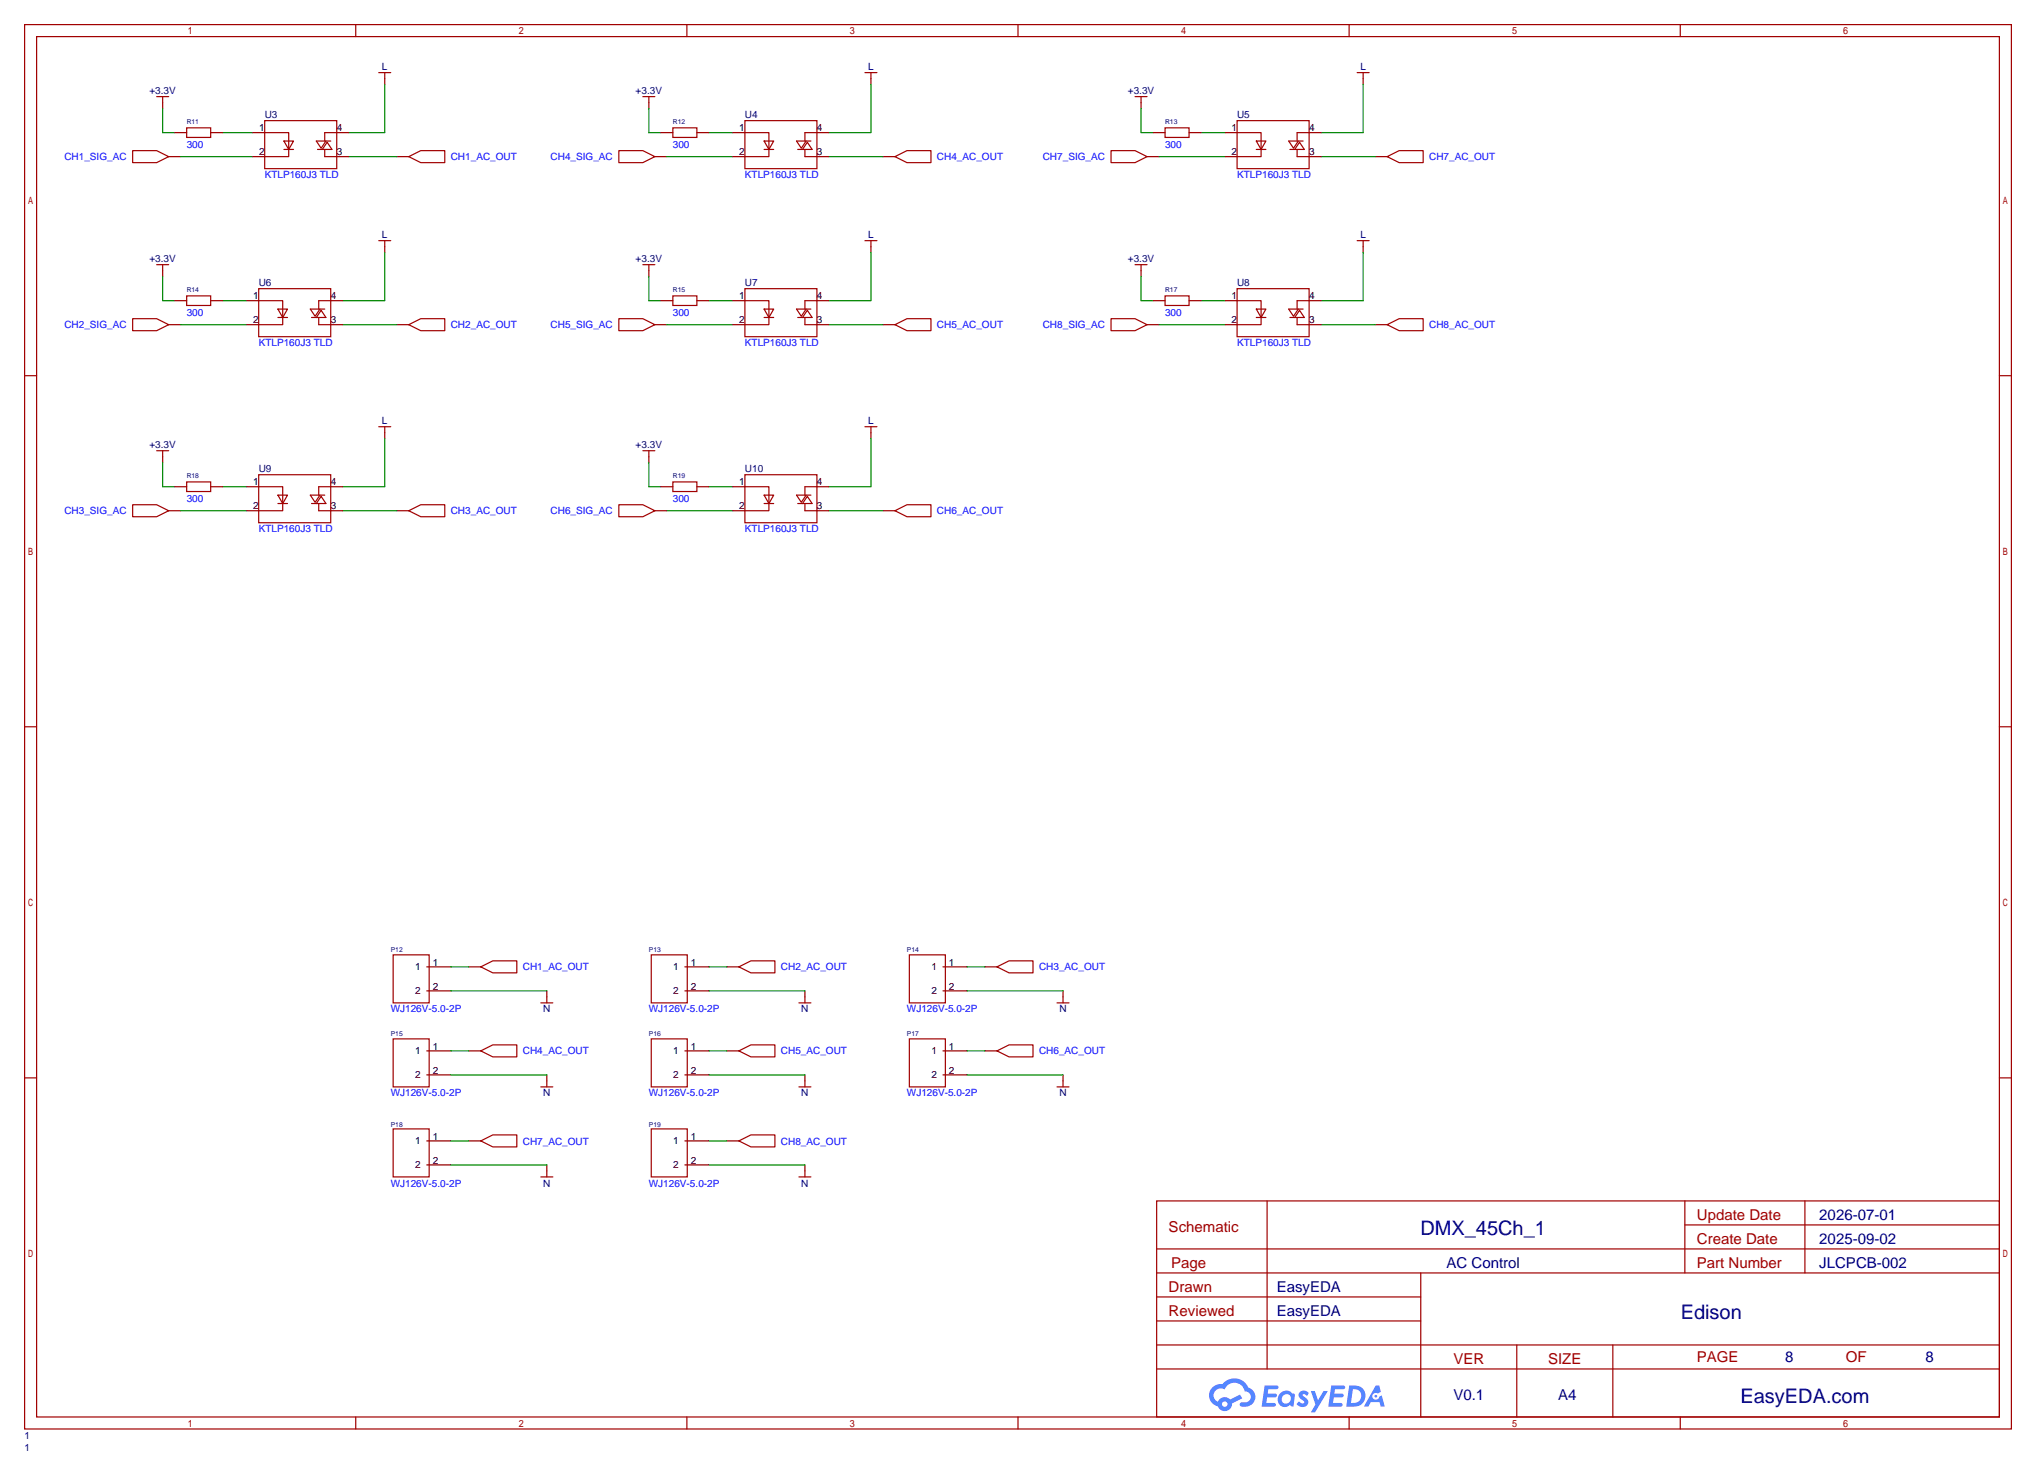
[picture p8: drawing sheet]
<svg xmlns="http://www.w3.org/2000/svg" width="431mm" height="313mm" viewBox="0 0 431 313" stroke-linecap="round" stroke-linejoin="round" font-family="sans-serif">
<g fill="none" stroke="#a10000" stroke-width=".25">
<path d="M5.2 5.2h420.4v297.2h-420.4zM7.7 7.7h415.3v292.1h-415.3zM75.3 5.2v2.5M145.3 5.2v2.5M215.4 5.2v2.5M285.5 5.2v2.5M355.5 5.2v2.5M5.2 79.5h2.5M423 79.5h2.6M5.2 153.8h2.5M423 153.8h2.6M5.2 228.1h2.5"/>
<path d="M423 228.1h2.6M244.7 254.1h178.3v45.7h-178.3zM268.1 254.1v35.6M356.5 254.1v15.3M356.5 259.2h66.5M381.9 254.1v15.3M244.7 274.4h55.9M244.7 269.4h178.3M244.7 279.5h55.9M244.7 264.3h178.3M300.6 269.4v30.4M75.3 299.8v2.6"/>
<path d="M145.3 299.8v2.6M215.4 299.8v2.6M244.7 289.7h178.3M244.7 284.6h178.3M285.5 299.8v2.6M320.9 284.6v15.2M341.2 284.6v15.2M355.5 299.8v2.6"/>
</g>
<g fill="#5487ff">
<path d="M275.1 294.5a1.3 1.3 0 0 1 1.8 .3l-.4 .6a.54 .54 0 0 0-.9-.2l.1 .2a1.34 1.34 0 0 1 1 1.8 1.47 1.47 0 0 1-2.4-.1l.5-.6 .8 .5a.31 .31 0 0 0 .4-.3 .31 .31 0 0 0-.3-.3 1.12 1.12 0 0 1-.6-1.9z"/>
<path d="M277.4 294.3h.8l.7 2 1.1-2h1l-2.8 4.6h-.9l1-1.7z"/>
<path d="M267.6 293.2h1.6a1.31 1.31 0 0 1 1.3 .2 .4 .4 0 0 1-.4 .6h-1.7l-.2 .9h1.7a.4 .4 0 0 1 .3 .4 .4 .4 0 0 1-.4 .4h-1.7l-.2 1.2h1.4a.46 .46 0 0 1 .5 .1 .46 .46 0 0 1 .1 .5l-.3 .2h-2.7z"/>
<path d="M281.7 293.2h1.6a1.32 1.32 0 0 1 1.3 .2 .39 .39 0 0 1-.4 .6h-1.7l-.2 .9h1.7a.4 .4 0 0 1 .3 .4 .4 .4 0 0 1-.4 .4h-1.7l-.2 1.2h1.4a.46 .46 0 0 1 .5 .1 .46 .46 0 0 1 .1 .5l-.3 .2h-2.7z"/>
<path d="M291.1 293.2h.7l.4 1.3-.7 .4a.75 .75 0 0 0-1.1 .3 .75 .75 0 0 0 .5 1 .75 .75 0 0 0 .9-.7l.6-.2 .6 2.4h-.9l-.2-1h-1.9l-.5 1h-.9z"/>
<path d="M285.5 293.2l-.7 4.5h1.5a2.27 2.27 0 0 0 2.6-2.3 2.27 2.27 0 0 0-2.7-2.2zM286.2 294a1.5 1.5 0 0 1 1.8 1.5 1.5 1.5 0 0 1-1.9 1.4h-.3z"/>
<path d="M270.9 294.8a1.6 1.6 0 0 0-.3 2.3 1.6 1.6 0 0 0 2.3 .2l.8 .4 .3-2.5-.2-.3h-.4a1.58 1.58 0 0 0-2.5-.1zM271.5 295.3a.98 .98 0 0 1 1.6 .5 .98 .98 0 0 1-1.1 1.2 .94 .94 0 0 1-.8-.6 .94 .94 0 0 1 .3-1.1z"/>
<path d="M256.5 293.6a2.37 2.37 0 0 0 1.2 4 1.54 1.54 0 0 0 1.7 1 1.54 1.54 0 0 0 1.3-1.6l2.1-1.1-.4-.8-2.1 1.1a1.57 1.57 0 0 0-2.6 .4 1.5 1.5 0 0 1-.7-2.1 1.5 1.5 0 0 1 2.1-.5 2.23 2.23 0 0 1 2.3-1.4 2.23 2.23 0 0 1 2 1.8 1.16 1.16 0 0 1 1.3 1.1 1.16 1.16 0 0 1-1.1 1.2h-.7a.47 .47 0 0 0-.6 .4 .47 .47 0 0 0 .4 .6 2.17 2.17 0 0 0 2.6-1 2.17 2.17 0 0 0-.4-2.7l-.8-.4a3.2 3.2 0 0 0-5.4-.7l-1.2 .1zM258.6 297.1a.58 .58 0 0 1 1.1 0 .58 .58 0 0 1-1.1 0z"/>
<circle cx="291.1" cy="295.4" r=".28"/>
</g>
<g fill="none" stroke="#008700" stroke-width=".25">
<path d="M81.4 17.9v10.2h-7.6M184.3 17.9v10.2h-8.9M288.4 17.9v10.2h-8.9M34.4 23v5.1h2.6M38.2 33.1h15.3M47.1 28.1h6.4M73.8 33.1h10.1M137.3 23v5.1h2.5M141.1 33.1h14M150 28.1h5.1M175.4 33.1h11.4M241.4 23v5.1h2.6"/>
<path d="M245.2 33.1h14M254.1 28.1h5.1M279.5 33.1h11.5M34.4 58.5v5.1h2.6M81.4 53.5v10.1h-8.9M137.3 58.5v5.1h2.5M184.3 53.5v10.1h-8.9M241.4 58.5v5.1h2.6M288.4 53.5v10.1h-8.9M38.2 68.7h14M47.1 63.6h5.1M72.5 68.7h11.4"/>
<path d="M141.1 68.7h14M150 63.6h5.1M175.4 68.7h11.4M245.2 68.7h14M254.1 63.6h5.1M279.5 68.7h11.5M34.4 97.9v5.1h2.6M81.4 92.8v10.2h-8.9M137.3 97.9v5.1h2.5M184.3 92.8v10.2h-8.9M38.2 108.1h14M47.1 103h5.1"/>
<path d="M72.5 108.1h11.4M141.1 108.1h14M150 103h5.1M175.4 108.1h11.4M95.4 209.7h20.3M95.4 204.6h3.8M150 209.7h20.3M150 204.6h3.8M204.6 209.7h20.3M204.6 204.6h3.8M95.4 227.5h20.3M95.4 222.4h3.8"/>
<path d="M150 227.5h20.3M150 222.4h3.8M204.6 227.5h20.3M204.6 222.4h3.8M95.4 246.5h20.3M95.4 241.4h3.8M150 246.5h20.3M150 241.4h3.8"/>
</g>
<g fill="none" stroke="#870000" stroke-width=".25">
<path d="M81.4 16.6v1.3M184.3 16.6v1.3M288.4 16.6v1.3M34.4 21.7v1.3M35.7 33.1h2.5M37 28.1h2.5M44.6 28.1h2.5M53.5 33.1h2.5M53.5 28.1h2.5M71.2 33.1h2.6M71.2 28.1h2.6M83.9 33.1h2.6"/>
<path d="M137.3 21.7v1.3M138.6 33.1h2.5M139.8 28.1h2.6M147.4 28.1h2.6M155.1 33.1h2.5M155.1 28.1h2.5M172.8 33.1h2.6M172.8 28.1h2.6M186.8 33.1h2.6M241.4 21.7v1.3M242.7 33.1h2.5M244 28.1h2.5"/>
<path d="M251.6 28.1h2.5M259.2 33.1h2.5M259.2 28.1h2.5M277 33.1h2.5M277 28.1h2.5M291 33.1h2.5M34.4 57.3v1.2M81.4 52.2v1.3M137.3 57.3v1.2M184.3 52.2v1.3M241.4 57.3v1.2M288.4 52.2v1.3"/>
<path d="M35.7 68.7h2.5M37 63.6h2.5M44.6 63.6h2.5M52.2 68.7h2.5M52.2 63.6h2.5M70 68.7h2.5M70 63.6h2.5M83.9 68.7h2.6M138.6 68.7h2.5M139.8 63.6h2.6M147.4 63.6h2.6M155.1 68.7h2.5"/>
<path d="M155.1 63.6h2.5M172.8 68.7h2.6M172.8 63.6h2.6M186.8 68.7h2.6M242.7 68.7h2.5M244 63.6h2.5M251.6 63.6h2.5M259.2 68.7h2.5M259.2 63.6h2.5M277 68.7h2.5M277 63.6h2.5M291 68.7h2.5"/>
<path d="M34.4 96.6v1.3M81.4 91.6v1.2M137.3 96.6v1.3M184.3 91.6v1.2M35.7 108.1h2.5M37 103h2.5M44.6 103h2.5M52.2 108.1h2.5M52.2 103h2.5M70 108.1h2.5M70 103h2.5M83.9 108.1h2.6"/>
<path d="M138.6 108.1h2.5M139.8 103h2.6M147.4 103h2.6M155.1 108.1h2.5M155.1 103h2.5M172.8 108.1h2.6M172.8 103h2.6M186.8 108.1h2.6M90.3 204.6h5.1M90.3 209.7h5.1M99.2 204.6h2.5M115.7 209.7v1.2"/>
<path d="M144.9 204.6h5.1M144.9 209.7h5.1M153.8 204.6h2.5M170.3 209.7v1.2M199.5 204.6h5.1M199.5 209.7h5.1M208.4 204.6h2.5M224.9 209.7v1.2M90.3 222.4h5.1M90.3 227.5h5.1M99.2 222.4h2.5M115.7 227.5v1.2"/>
<path d="M144.9 222.4h5.1M144.9 227.5h5.1M153.8 222.4h2.5M170.3 227.5v1.2M199.5 222.4h5.1M199.5 227.5h5.1M208.4 222.4h2.5M224.9 227.5v1.2M90.3 241.4h5.1M90.3 246.5h5.1M99.2 241.4h2.5M115.7 246.5v1.3"/>
<path d="M144.9 241.4h5.1M144.9 246.5h5.1M153.8 241.4h2.5M170.3 246.5v1.3"/>
</g>
<g fill="none" stroke="#a10000" stroke-width=".25">
<path d="M80.1 15.4h2.6M81.4 15.4v1.2M183 15.4h2.5M184.3 15.4v1.2M287.1 15.4h2.6M288.4 15.4v1.2M28.1 31.9h5l2.6 1.2-2.6 1.3h-5zM33.1 20.4h2.6M34.4 20.4v1.3M39.5 27.1h5.1v2h-5.1zM56 25.5h15.2v10.2h-15.2zM56 28.1h5.1v5h-5.1"/>
<path d="M60.1 29.8h2l-1 1.8zM60.1 31.6h2M67.2 31.6h3l-1-1.5-1 1.5M68.7 31.6v1.5h2.5M69 29.8l-1.1 1.6-1-1.6h3.1M71.2 28.1h-2.5v1.7M86.5 33.1l2.5-1.2h5.1v2.5h-5.1zM130.9 31.9h5.1l2.6 1.2-2.6 1.3h-5.1zM136 20.4h2.6M137.3 20.4v1.3M142.4 27.1h5v2h-5zM157.6 25.5h15.2v10.2h-15.2z"/>
<path d="M157.6 28.1h5.1v5h-5.1M161.7 29.8h2l-1 1.8zM161.7 31.6h2M168.8 31.6h3l-1-1.5-1 1.5M170.3 31.6v1.5h2.5M170.6 29.8l-1.1 1.6-1-1.6h3.1M172.8 28.1h-2.5v1.7M189.4 33.1l2.5-1.2h5.1v2.5h-5.1zM235.1 31.9h5.1l2.5 1.2-2.5 1.3h-5.1zM240.2 20.4h2.5M241.4 20.4v1.3M246.5 27.1h5.1v2h-5.1z"/>
<path d="M261.7 25.5h15.3v10.2h-15.3zM261.7 28.1h5.1v5h-5.1M265.8 29.8h2l-1 1.8zM265.8 31.6h2M272.9 31.6h3.1l-1-1.5-1.1 1.5M274.4 31.6v1.5h2.6M274.7 29.8l-1 1.6-1-1.6h3M277 28.1h-2.6v1.7M293.5 33.1l2.5-1.2h5.1v2.5h-5.1zM33.1 56h2.6M34.4 56v1.3M80.1 50.9h2.6"/>
<path d="M81.4 50.9v1.3M136 56h2.6M137.3 56v1.3M183 50.9h2.5M184.3 50.9v1.3M240.2 56h2.5M241.4 56v1.3M287.1 50.9h2.6M288.4 50.9v1.3M28.1 67.4h5l2.6 1.3-2.6 1.3h-5zM39.5 62.6h5.1v2h-5.1zM54.7 61.1h15.3v10.1h-15.3z"/>
<path d="M54.7 63.6h5.1v5.1h-5.1M58.8 65.4h2l-1 1.8zM58.8 67.2h2M65.9 67.2h3.1l-1.1-1.5-1 1.5M67.4 67.2v1.5h2.6M67.7 65.4l-1 1.5-1-1.5h3M70 63.6h-2.6v1.8M86.5 68.7l2.5-1.3h5.1v2.6h-5.1zM130.9 67.4h5.1l2.6 1.3-2.6 1.3h-5.1zM142.4 62.6h5v2h-5zM157.6 61.1h15.2v10.1h-15.2zM157.6 63.6h5.1v5.1h-5.1"/>
<path d="M161.7 65.4h2l-1 1.8zM161.7 67.2h2M168.8 67.2h3l-1-1.5-1 1.5M170.3 67.2v1.5h2.5M170.6 65.4l-1.1 1.5-1-1.5h3.1M172.8 63.6h-2.5v1.8M189.4 68.7l2.5-1.3h5.1v2.6h-5.1zM235.1 67.4h5.1l2.5 1.3-2.5 1.3h-5.1zM246.5 62.6h5.1v2h-5.1zM261.7 61.1h15.3v10.1h-15.3zM261.7 63.6h5.1v5.1h-5.1M265.8 65.4h2l-1 1.8z"/>
<path d="M265.8 67.2h2M272.9 67.2h3.1l-1-1.5-1.1 1.5M274.4 67.2v1.5h2.6M274.7 65.4l-1 1.5-1-1.5h3M277 63.6h-2.6v1.8M293.5 68.7l2.5-1.3h5.1v2.6h-5.1zM33.1 95.4h2.6M34.4 95.4v1.2M80.1 90.3h2.6M81.4 90.3v1.3M136 95.4h2.6M137.3 95.4v1.2"/>
<path d="M183 90.3h2.5M184.3 90.3v1.3M28.1 106.8h5l2.6 1.3-2.6 1.2h-5zM39.5 102h5.1v2h-5.1zM54.7 100.5h15.3v10.1h-15.3zM54.7 103h5.1v5.1h-5.1M58.8 104.8h2l-1 1.8zM58.8 106.6h2M65.9 106.6h3.1l-1.1-1.6-1 1.6M67.4 106.6v1.5h2.6M67.7 104.8l-1 1.5-1-1.5h3M70 103h-2.6v1.8"/>
<path d="M86.5 108.1l2.5-1.3h5.1v2.5h-5.1zM130.9 106.8h5.1l2.6 1.3-2.6 1.2h-5.1zM142.4 102h5v2h-5zM157.6 100.5h15.2v10.1h-15.2zM157.6 103h5.1v5.1h-5.1M161.7 104.8h2l-1 1.8zM161.7 106.6h2M168.8 106.6h3l-1-1.6-1 1.6M170.3 106.6v1.5h2.5M170.6 104.8l-1.1 1.5-1-1.5h3.1M172.8 103h-2.5v1.8M189.4 108.1l2.5-1.3h5.1v2.5h-5.1z"/>
<path d="M83.2 202.1h7.6v10.1h-7.6zM83.2 219.8h7.6v10.2h-7.6zM101.7 204.6l2.6-1.3h5v2.6h-5zM114.4 212.2h2.6M115.7 210.9v1.3M137.8 202.1h7.6v10.1h-7.6zM137.8 219.8h7.6v10.2h-7.6zM156.3 204.6l2.6-1.3h5.1v2.6h-5.1zM169 212.2h2.6M170.3 210.9v1.3M192.4 202.1h7.6v10.1h-7.6zM192.4 219.8h7.6v10.2h-7.6z"/>
<path d="M210.9 204.6l2.6-1.3h5.1v2.6h-5.1zM223.6 212.2h2.6M224.9 210.9v1.3M83.2 238.9h7.6v10.1h-7.6zM101.7 222.4l2.6-1.3h5v2.5h-5zM114.4 230h2.6M115.7 228.7v1.3M137.8 238.9h7.6v10.1h-7.6zM156.3 222.4l2.6-1.3h5.1v2.5h-5.1zM169 230h2.6M170.3 228.7v1.3M210.9 222.4l2.6-1.3h5.1v2.5h-5.1z"/>
<path d="M223.6 230h2.6M224.9 228.7v1.3M101.7 241.4l2.6-1.2h5v2.5h-5zM114.4 249h2.6M115.7 247.8v1.2M156.3 241.4l2.6-1.2h5.1v2.5h-5.1zM169 249h2.6M170.3 247.8v1.2"/>
</g>
<g font-size="4.2" fill="#000080">
<text x="300.5" y="261.2">DMX_45Ch_1</text>
<text x="355.6" y="279">Edison</text>
<text x="368.2" y="296.8">EasyEDA.com</text>
</g>
<g font-size="3.2" fill="#a00000">
<text x="247.3" y="260.6">Schematic</text>
<text x="359" y="263.1">Create Date</text>
<text x="359" y="258.1">Update Date</text>
<text x="247.8" y="268.2">Page</text>
<text x="359" y="268.2">Part Number</text>
<text x="247.3" y="273.3">Drawn</text>
<text x="247.3" y="278.4">Reviewed</text>
<text x="307.5" y="288.5">VER</text>
<text x="327.6" y="288.5">SIZE</text>
<text x="359" y="288.3">PAGE</text>
<text x="390.5" y="288.3">OF</text>
</g>
<g font-size="3.2" fill="#000080">
<text x="384.9" y="258.1">2026-07-01</text>
<text x="384.9" y="263.1">2025-09-02</text>
<text x="306.1" y="268.2">AC Control</text>
<text x="384.9" y="268.2">JLCPCB-002</text>
<text x="270.1" y="273.3">EasyEDA</text>
<text x="270.1" y="278.4">EasyEDA</text>
<text x="377.7" y="288.3">8</text>
<text x="407.4" y="288.3">8</text>
<text x="307.5" y="296.2">V0.1</text>
<text x="329.7" y="296.2">A4</text>
</g>
<g font-size="2.1" fill="#000080">
<text x="80.8" y="14.9">L</text>
<text x="183.7" y="14.9">L</text>
<text x="287.8" y="14.9">L</text>
<text x="31.6" y="19.9">+3.3V</text>
<text x="134.5" y="19.9">+3.3V</text>
<text x="238.6" y="19.9">+3.3V</text>
<text x="56" y="25">U3</text>
<text x="157.6" y="25">U4</text>
<text x="261.7" y="25">U5</text>
<text x="80.8" y="50.4">L</text>
<text x="183.7" y="50.4">L</text>
<text x="287.8" y="50.4">L</text>
<text x="31.6" y="55.5">+3.3V</text>
<text x="134.5" y="55.5">+3.3V</text>
<text x="238.6" y="55.5">+3.3V</text>
<text x="54.7" y="60.6">U6</text>
<text x="157.6" y="60.6">U7</text>
<text x="261.7" y="60.6">U8</text>
<text x="80.8" y="89.8">L</text>
<text x="183.7" y="89.8">L</text>
<text x="31.6" y="94.9">+3.3V</text>
<text x="134.5" y="94.9">+3.3V</text>
<text x="54.7" y="99.9">U9</text>
<text x="157.6" y="99.9">U10</text>
<text x="114.9" y="214.2">N</text>
<text x="169.5" y="214.2">N</text>
<text x="224.2" y="214.2">N</text>
<text x="114.9" y="232">N</text>
<text x="169.5" y="232">N</text>
<text x="224.2" y="232">N</text>
<text x="114.9" y="251.1">N</text>
<text x="169.5" y="251.1">N</text>
<text x="5.2" y="304.4">1</text>
<text x="5.2" y="307">1</text>
</g>
<g font-size="2.1">
<text x="54.8" y="27.8">1</text>
<text x="71.2" y="27.8">4</text>
<text x="156.4" y="27.8">1</text>
<text x="172.8" y="27.8">4</text>
<text x="260.6" y="27.8">1</text>
<text x="277" y="27.8">4</text>
<text x="54.8" y="32.9">2</text>
<text x="71.2" y="32.9">3</text>
<text x="156.4" y="32.9">2</text>
<text x="172.8" y="32.9">3</text>
<text x="260.6" y="32.9">2</text>
<text x="277" y="32.9">3</text>
<text x="53.6" y="63.4">1</text>
<text x="70" y="63.4">4</text>
<text x="156.4" y="63.4">1</text>
<text x="172.8" y="63.4">4</text>
<text x="260.6" y="63.4">1</text>
<text x="277" y="63.4">4</text>
<text x="53.6" y="68.4">2</text>
<text x="70" y="68.4">3</text>
<text x="156.4" y="68.4">2</text>
<text x="172.8" y="68.4">3</text>
<text x="260.6" y="68.4">2</text>
<text x="277" y="68.4">3</text>
<text x="53.6" y="102.7">1</text>
<text x="53.6" y="107.8">2</text>
<text x="70" y="107.8">3</text>
<text x="70" y="102.7">4</text>
<text x="156.4" y="102.7">1</text>
<text x="156.4" y="107.8">2</text>
<text x="172.8" y="107.8">3</text>
<text x="172.8" y="102.7">4</text>
<text x="87.8" y="205.3">1</text>
<text x="91.6" y="204.3">1</text>
<text x="91.6" y="209.4">2</text>
<text x="142.5" y="205.3">1</text>
<text x="146.2" y="204.3">1</text>
<text x="146.2" y="209.4">2</text>
<text x="197.1" y="205.3">1</text>
<text x="200.8" y="204.3">1</text>
<text x="200.8" y="209.4">2</text>
<text x="87.8" y="210.4">2</text>
<text x="142.5" y="210.4">2</text>
<text x="197.1" y="210.4">2</text>
<text x="87.8" y="223.1">1</text>
<text x="91.6" y="222.1">1</text>
<text x="91.6" y="227.2">2</text>
<text x="142.5" y="223.1">1</text>
<text x="146.2" y="222.1">1</text>
<text x="146.2" y="227.2">2</text>
<text x="197.1" y="223.1">1</text>
<text x="200.8" y="222.1">1</text>
<text x="200.8" y="227.2">2</text>
<text x="87.8" y="228.2">2</text>
<text x="142.5" y="228.2">2</text>
<text x="197.1" y="228.2">2</text>
<text x="87.8" y="242.2">1</text>
<text x="91.6" y="241.2">1</text>
<text x="142.5" y="242.2">1</text>
<text x="146.2" y="241.2">1</text>
<text x="87.8" y="247.2">2</text>
<text x="91.6" y="246.2">2</text>
<text x="142.5" y="247.2">2</text>
<text x="146.2" y="246.2">2</text>
</g>
<g font-size="2.1" fill="#00f">
<text x="13.6" y="33.9">CH1_SIG_AC</text>
<text x="39.5" y="31.4">300</text>
<text x="95.4" y="33.9">CH1_AC_OUT</text>
<text x="116.5" y="33.9">CH4_SIG_AC</text>
<text x="142.4" y="31.4">300</text>
<text x="198.2" y="33.9">CH4_AC_OUT</text>
<text x="220.6" y="33.9">CH7_SIG_AC</text>
<text x="246.5" y="31.4">300</text>
<text x="302.4" y="33.9">CH7_AC_OUT</text>
<text x="56" y="37.7">KTLP160J3 TLD</text>
<text x="157.6" y="37.7">KTLP160J3 TLD</text>
<text x="261.7" y="37.7">KTLP160J3 TLD</text>
<text x="13.6" y="69.5">CH2_SIG_AC</text>
<text x="39.5" y="66.9">300</text>
<text x="95.4" y="69.5">CH2_AC_OUT</text>
<text x="116.5" y="69.5">CH5_SIG_AC</text>
<text x="142.4" y="66.9">300</text>
<text x="198.2" y="69.5">CH5_AC_OUT</text>
<text x="220.6" y="69.5">CH8_SIG_AC</text>
<text x="246.5" y="66.9">300</text>
<text x="302.4" y="69.5">CH8_AC_OUT</text>
<text x="54.7" y="73.3">KTLP160J3 TLD</text>
<text x="157.6" y="73.3">KTLP160J3 TLD</text>
<text x="261.7" y="73.3">KTLP160J3 TLD</text>
<text x="39.5" y="106.3">300</text>
<text x="142.4" y="106.3">300</text>
<text x="13.6" y="108.8">CH3_SIG_AC</text>
<text x="54.7" y="112.6">KTLP160J3 TLD</text>
<text x="95.4" y="108.8">CH3_AC_OUT</text>
<text x="116.5" y="108.8">CH6_SIG_AC</text>
<text x="157.6" y="112.6">KTLP160J3 TLD</text>
<text x="198.2" y="108.8">CH6_AC_OUT</text>
<text x="110.6" y="205.4">CH1_AC_OUT</text>
<text x="165.2" y="205.4">CH2_AC_OUT</text>
<text x="219.8" y="205.4">CH3_AC_OUT</text>
<text x="82.7" y="214.2">WJ126V-5.0-2P</text>
<text x="137.3" y="214.2">WJ126V-5.0-2P</text>
<text x="191.9" y="214.2">WJ126V-5.0-2P</text>
<text x="110.6" y="223.1">CH4_AC_OUT</text>
<text x="165.2" y="223.1">CH5_AC_OUT</text>
<text x="219.8" y="223.1">CH6_AC_OUT</text>
<text x="82.7" y="232">WJ126V-5.0-2P</text>
<text x="137.3" y="232">WJ126V-5.0-2P</text>
<text x="191.9" y="232">WJ126V-5.0-2P</text>
<text x="110.6" y="242.2">CH7_AC_OUT</text>
<text x="165.2" y="242.2">CH8_AC_OUT</text>
<text x="82.7" y="251.1">WJ126V-5.0-2P</text>
<text x="137.3" y="251.1">WJ126V-5.0-2P</text>
</g>
<g font-size="1.4" fill="#000080">
<text x="39.5" y="26.3">R11</text>
<text x="142.4" y="26.3">R12</text>
<text x="246.5" y="26.3">R13</text>
<text x="39.5" y="61.8">R14</text>
<text x="142.4" y="61.8">R15</text>
<text x="246.5" y="61.8">R17</text>
<text x="39.5" y="101.2">R18</text>
<text x="142.4" y="101.2">R19</text>
<text x="82.7" y="201.5">P12</text>
<text x="137.3" y="201.5">P13</text>
<text x="191.9" y="201.5">P14</text>
<text x="82.7" y="219.3">P15</text>
<text x="137.3" y="219.3">P16</text>
<text x="191.9" y="219.3">P17</text>
<text x="82.7" y="238.4">P18</text>
<text x="137.3" y="238.4">P19</text>
</g>
</svg>
